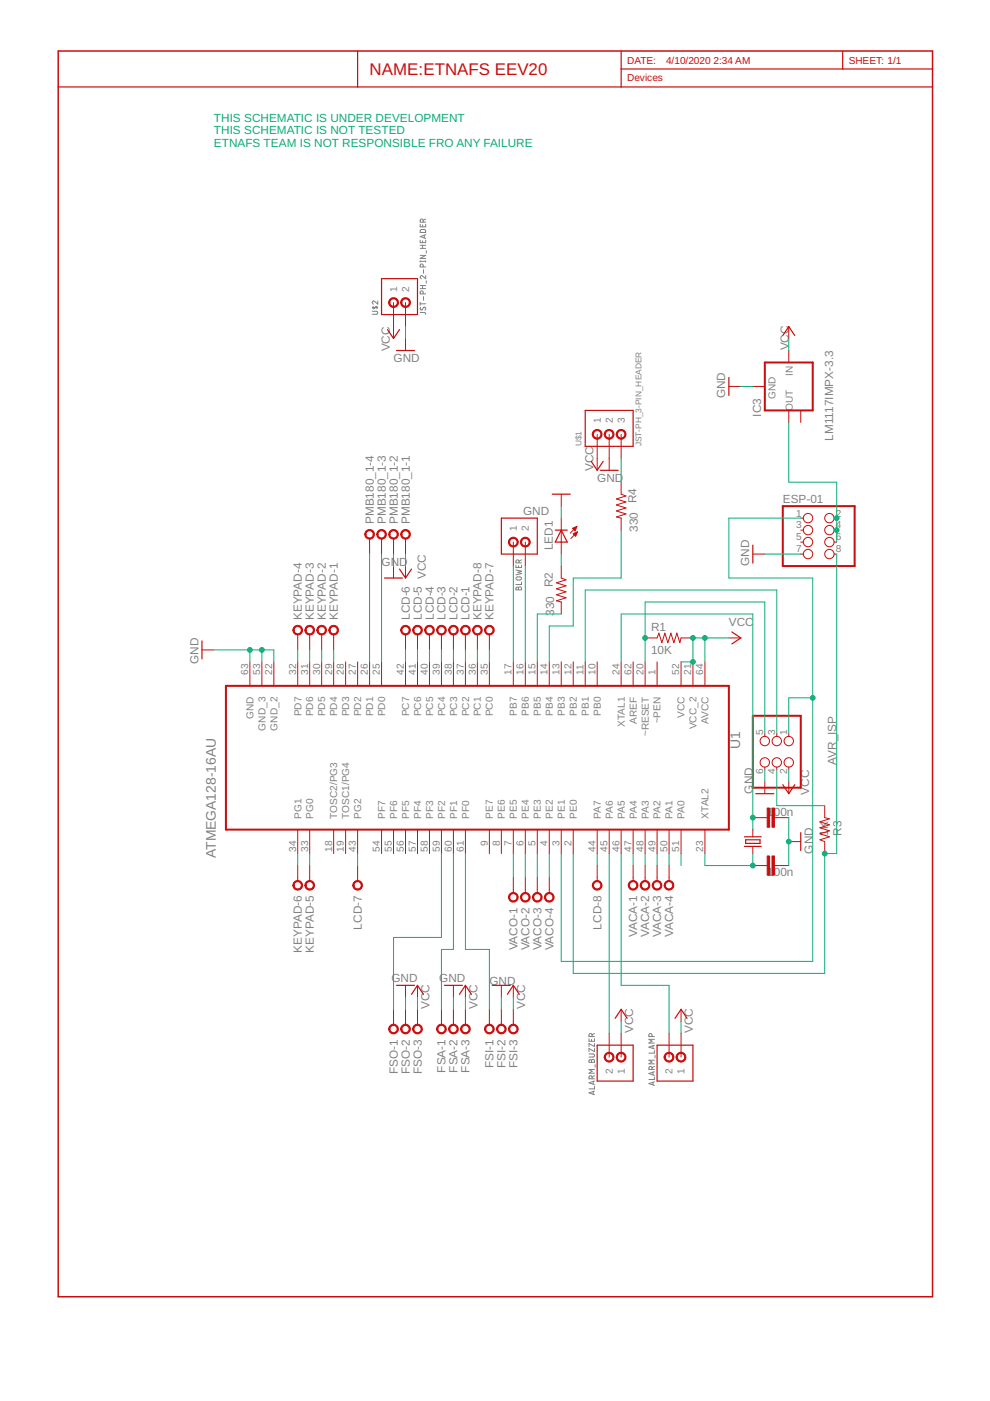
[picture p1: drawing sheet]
<svg xmlns="http://www.w3.org/2000/svg" width="210mm" height="297mm" viewBox="0 0 210 297" stroke-linecap="round" stroke-linejoin="round" font-family="sans-serif">
<g fill="none" stroke="#808080" stroke-width=".21">
<path d="M89.1 47.6v.5h1.2v-.5M89.1 50.9v.5h1.2v-.5M89.1 55.3v.2M89.1 55.4h1.2M89.1 54.1h1.2l-1.2 .7h1.2M89.1 52.7h1.2M89.1 52h1.2M89.2 48.7h.8l.2 .2 .1 .4h-1.2zM89.6 47.7v.4M89.6 51.1v.3M89.6 52v.7M89.7 56.6v-.5l-.2-.1h-.3l-.1 .6h1.2"/>
<path d="M89.7 47.1l-.1-.6h-.4l-.1 .6h1.2M89.8 57.2v.7M90 49.9v.6M90.3 58.4v.7l-.7-.6a.32 .32 0 0 0-.5 .1 .32 .32 0 0 0 .2 .5M90.3 55.3v.2M90.3 49.8l-1.2 .4 1.2 .3M90.3 46.4l-.6 .3M90.4 53.1v.6M90.4 59.5v.5M78.9 66h1l.2 .3-.2 .3h-1M78.9 65.2h1.2M79.1 65v.3l.1 .2 .5-.5h.2v.5"/>
<path d="M80.1 63.8v.7l-.7-.6a.32 .32 0 0 0-.5 .1 .32 .32 0 0 0 .3 .5M89.1 66.3h1l.2 .3M89.1 64.4h1.2M89.1 64.1v.6M89.1 61.2h1.2M89.1 60.5h1.2M89.2 65.2l-.1 .4 .2 .1 .5-.5a.32 .32 0 0 1 .5 .1 .32 .32 0 0 1-.2 .5M89.6 60.5v.7M89.7 62.3v-.5l-.2-.1h-.3l-.1 .6h1.2M89.8 62.9v.7M109.4 119.8v.5h1.2v-.5M109.9 120v.3"/>
<path d="M110 119.3l-.1-.5h-.4l-.1 .5h1.2M110.6 118.7l-.6 .3M109.4 120.8l1.2 .3-.8 .2 .8 .3-1.2 .3M109.5 122.4l.7-.1 .3 .1 .1 .3-.2 .2-.7 .1-.3-.3zM109.5 124.5h.3l.1 .2 .1-.2 .3-.1 .2 .2 .1 .5h-1.2zM109.9 124.7v.4M110.6 123.4v.5h-1.2M125.5 219.8l-.1-.6h-.4l-.1 .6h1.1M126 219.1l-.5 .3M138.2 219.8l-.1-.6h-.4l-.1 .6h1.1M124.9 223.5h.8l.3 .2-.1 .4h-1M124.9 220.2v.6h1.1v-.6"/>
<path d="M125 224.7h.3l.1 .2 .1-.2h.4l.1 .5h-1.1zM125.4 220.4v.4M125.4 224.9v.3M125.5 228.7l-.1-.6h-.4l-.1 .6h1.1M125.8 229.3v.6M125.8 231.4v.6M126 231.3l-1.1 .4 1.1 .4M126 230.3v.6h-1.1M126 221.3v.6l-1.1-.6v.6M126 222.3v.7l-1.1-.7v.7M126 229.2l-1.1 .4 1.1 .4M126 228.1l-.5 .2"/>
<path d="M126 226.8h-1.1l.6 .3-.6 .4h1.1M126.2 225.7v.6M138.2 226.7l-.1-.5h-.4l-.1 .5h1.1M138.5 221.7v.6M138.5 227.3v.6M138.5 229.4v.6M138.7 229.4l-1.1 .3 1.1 .4M138.7 228.4v.5h-1.1M138.7 222.8v.5h-1.1M138.7 227.2l-1.1 .4 1.1 .4M138.7 226.1l-.5 .3M138.7 224.8h-1.1l.6 .4-.6 .4h1.1"/>
<path d="M138.7 221.6l-1.1 .4 1.1 .4M138.7 220.4h-1.1l.6 .3-.6 .4h1.1M138.9 223.8v.5"/>
</g>
<path d="M162.2 76.9h10.1v10.1h-10.1zM166 107.3h15.2v12.7h-15.2zM47.9 145.4h106.6v30.5h-106.6zM159.6 151.8h10.2v15.2h-10.2z" fill="none" stroke="#c90d0c" stroke-width=".42"/>
<g fill="none" stroke="#c90d0c" stroke-width=".21">
<path d="M83.4 64.2v7.6M86 64.2v5M86 71.8v2.5M167.2 69.2v2.6M167.2 74.3v2.6M126.6 92.1v7.6M129.2 92.1v7.6M131.7 92.1v5.1M154.5 81.9h2.6M159.6 81.9h2.6M167.2 87v2.6M169.8 87v2.6"/>
<path d="M78.4 114.2v3.3M80.9 114.2v3.3M83.4 114.2v3.3M86 114.2v3.3M108.8 114.9v5.1M111.4 114.9v5.1M119 104.8v2.5M119 109.9v7.6M121.4 112h.7M121.6 112.2h.5M121.6 113.2h.6M121.6 113.1h.7"/>
<path d="M121.6 111.9h.6M121.7 112.3h.3M121.8 113.4h.4M121.8 112.4h.2M121.9 113.5h.2M121.9 113h.4M121.9 111.8h.3M122 113.6h.1M122.2 112.9h.2M122.2 111.7h.1M122.3 111.6l-1.4 1.4M122.3 111.6l-.4 .9"/>
<path d="M122.3 111.6l-.9 .4 .5 .5M122.4 112.8l-1.4 1.4M122.4 112.8l-.4 .9M122.4 112.8l-.9 .4 .5 .5M131.7 102.2v2.6l1 .4-2 .6 2 .6-2 .7 2 .6-2 .6 2 .7-2 .6 1 .3v2.5M159.6 117.5h2.6M169.8 109.9h.5M169.8 112.4h.5M169.8 114.9h.5M169.8 117.5h.5M176.8 109.9h.6M176.8 112.4h.6"/>
<path d="M176.8 114.9h.6M176.8 117.5h.6M42.8 137.8h2.6M63.1 134.5v3.3M65.7 134.5v3.3M68.2 134.5v3.3M70.7 134.5v3.3M83.4 120v2.6M86 120v2.6M86 134.5v3.3M88.5 134.5v3.3M91.1 134.5v3.3"/>
<path d="M93.6 134.5v3.3M96.1 134.5v3.3M98.7 134.5v3.3M101.2 134.5v3.3M103.8 134.5v3.3M119 120v2.6l1 .3-2 .7 2 .6-2 .6 2 .7-2 .6 2 .6-2 .7 1 .2v2.6M136.8 135.3h2.5l.4-1.1 .6 2.1 .7-2.1 .6 2.1 .6-2.1 .7 2.1 .6-2.1 .6 2.1 .3-1h2.5M154.5 135.3h2.6M53 140.3v5.1M55.5 140.3v5.1M58.1 140.3v5.1M63.1 140.3v5.1"/>
<path d="M65.7 140.3v5.1M68.2 140.3v5.1M70.7 140.3v5.1M73.3 140.3v5.1M75.8 140.3v5.1M78.4 140.3v5.1M80.9 140.3v5.1M86 140.3v5.1M88.5 140.3v5.1M91.1 140.3v5.1M93.6 140.3v5.1M96.1 140.3v5.1"/>
<path d="M98.7 140.3v5.1M101.2 140.3v5.1M103.8 140.3v5.1M108.8 140.3v5.1M111.4 140.3v5.1M113.9 140.3v5.1M116.5 140.3v5.1M119 140.3v5.1M121.5 140.3v5.1M124.1 140.3v5.1M126.6 140.3v5.1M131.7 140.3v5.1"/>
<path d="M134.2 140.3v5.1M136.8 140.3v5.1M139.3 140.3v5.1M144.4 140.3v5.1M146.9 140.3v5.1M149.5 140.3v5.1M162.2 155.6v.5M164.7 155.6v.5M167.2 155.6v.5M63.1 175.9v5.1M65.7 175.9v5.1M70.7 175.9v5.1"/>
<path d="M73.3 175.9v5.1M75.8 175.9v5.1M80.9 175.9v5.1M83.4 175.9v5.1M86 175.9v5.1M88.5 175.9v5.1M91.1 175.9v5.1M93.6 175.9v5.1M96.1 175.9v5.1M98.7 175.9v5.1M103.8 175.9v5.1M106.3 175.9v5.1"/>
<path d="M108.8 175.9v5.1M111.4 175.9v5.1M113.9 175.9v5.1M116.5 175.9v5.1M119 175.9v5.1M121.5 175.9v5.1M126.6 175.9v5.1M129.2 175.9v5.1M131.7 175.9v5.1M134.2 175.9v5.1M136.8 175.9v5.1M139.3 175.9v5.1"/>
<path d="M141.9 175.9v5.1M144.4 175.9v5.1M149.5 175.9v5.1M159.6 175.9v1.5M159.6 179.5v1.5M159.6 173.4h3.1M162.2 162.6v.6M162.2 165.7v2.6M164.2 173.4h3M164.7 162.6v.6M167.2 162.6v.6M167.2 165.7v2.6"/>
<path d="M167.2 178.4h2.6M174.9 170.8v2.6l1 .2-2.1 .6 2.1 .7-2.1 .6 2.1 .6-2.1 .7 2.1 .6-2.1 .7 1.1 .3v2.6M63.1 183.5v3.3M65.7 183.5v3.3M75.8 183.5v3.3M108.8 186.1v3.3M111.4 186.1v3.3M113.9 186.1v3.3M116.5 186.1v3.3M126.6 183.5v3.3M134.2 183.5v3.3M136.8 183.5v3.3"/>
<path d="M139.3 183.5v3.3M141.9 183.5v3.3M159.6 183.5h3.1M164.2 183.5h3M83.4 214v3.3M86 208.9v2.6M86 214v3.3M88.5 208.9v2.6M88.5 214v3.3M93.6 214v3.3M96.1 208.9v2.6M96.1 214v3.3"/>
<path d="M98.7 208.9v2.6M98.7 214v3.3M103.8 214v3.3M106.3 208.9v2.6M106.3 214v3.3M108.8 208.9v2.6M108.8 214v3.3M129.2 219.1v5M131.7 214v2.5M131.7 219.1v5M141.9 219.1v5M144.4 214v2.5"/>
<path d="M144.4 219.1v5"/>
<circle cx="171.3" cy="109.9" r=".99"/>
<circle cx="171.3" cy="114.9" r=".99"/>
<circle cx="171.3" cy="117.5" r=".99"/>
<circle cx="171.3" cy="112.4" r=".99"/>
<circle cx="175.9" cy="112.4" r=".99"/>
<circle cx="175.9" cy="114.9" r=".99"/>
<circle cx="175.9" cy="109.9" r=".99"/>
<circle cx="175.9" cy="117.5" r=".99"/>
<circle cx="162.2" cy="157.1" r=".99"/>
<circle cx="164.7" cy="157.1" r=".99"/>
<circle cx="167.2" cy="157.1" r=".99"/>
<circle cx="162.2" cy="161.7" r=".99"/>
<circle cx="164.7" cy="161.7" r=".99"/>
<circle cx="167.2" cy="161.7" r=".99"/>
</g>
<g fill="none" stroke="#c90d0c" stroke-width=".25">
<path d="M12.3 18.4h185.4M75.8 10.8v7.6M131.7 14.6h66M131.7 10.8v7.6M178.7 10.8v3.8M80.9 59.1h7.6v7.6h-7.6zM82.2 69.9l1.2 1.9 1.3-1.9M84.1 74.3h3.8M166 71.1l1.2-1.9 1.3 1.9M124.1 87h10.1v7.6h-10.1zM125.3 97.8l1.3 1.9 1.3-1.9M127.3 99.7h3.8"/>
<path d="M154.5 80v3.8M106.3 109.9h7.6v7.6h-7.6zM117.1 104.8h3.8M117.7 112.4h2.6M119 112.4l1.3 2.5h-2.6zM159.6 115.6v3.8M42.8 135.9v3.8M81.5 122.6h3.8M84.7 120.6l1.3 2 1.2-2M155.2 134l1.9 1.3-1.9 1.2M157.8 177.4h3.6M157.8 179.5h3.6"/>
<path d="M158.1 178.1h3v.7h-3zM160.3 168.3h3.8M166 166.4l1.2 1.9 1.3-1.9M169.8 176.5v3.8M84.1 208.9h3.8M87.2 210.8l1.3-1.9 1.3 1.9M94.2 208.9h3.8M97.4 210.8l1.3-1.9 1.2 1.9M104.4 208.9h3.8M107.6 210.8l1.2-1.9 1.3 1.9M130.4 215.9l1.3-1.9 1.3 1.9M143.1 215.9l1.3-1.9 1.3 1.9"/>
<path d="M126.6 221.6h7.6v7.6h-7.6zM139.3 221.6h7.6v7.6h-7.6z"/>
</g>
<g fill="#c90d0c" stroke="#c90d0c" stroke-width=".21">
<path d="M163.7 171.3h.5v4.1h-.5z"/>
<path d="M162.7 171.3h.5v4.1h-.5z"/>
<path d="M163.7 181.5h.5v4h-.5z"/>
<path d="M162.7 181.5h.5v4h-.5z"/>
</g>
<path d="M12.3 10.8h185.4v264.1h-185.4z" fill="none" stroke="#c90d0c" stroke-width=".32"/>
<g fill="#c90d0c" stroke="#c90d0c" stroke-width=".21">
<path d="M70.1 132.8a1.03 1.03 0 0 1 1.6 .3 1.03 1.03 0 0 1-.7 1.5 1.03 1.03 0 0 1-1.3-1h.3a.76 .76 0 0 1 1-.7 .76 .76 0 0 1 .3 1.2 .76 .76 0 0 1-1.3-.3v-.2h-.3z" fill-rule="evenodd"/>
<path d="M67.6 132.8a1.03 1.03 0 0 1 1.5 .3 1.03 1.03 0 0 1-.7 1.5 1.03 1.03 0 0 1-1.2-1h.2a.76 .76 0 0 1 1.1-.7 .76 .76 0 0 1 .2 1.2 .76 .76 0 0 1-1.2-.3l-.1-.2h-.2z" fill-rule="evenodd"/>
<path d="M65 132.8a1.03 1.03 0 0 1 1.6 .3 1.03 1.03 0 0 1-.7 1.5 1.03 1.03 0 0 1-1.3-1h.3a.76 .76 0 0 1 1.1-.7 .76 .76 0 0 1 .2 1.2 .76 .76 0 0 1-1.3-.3v-.2h-.3z" fill-rule="evenodd"/>
<path d="M62.5 132.8a1.03 1.03 0 0 1 1.6 .3 1.03 1.03 0 0 1-.7 1.5 1.03 1.03 0 0 1-1.3-1h.3a.76 .76 0 0 1 1-.7 .76 .76 0 0 1 .2 1.2 .76 .76 0 0 1-1.2-.3v-.2h-.3z" fill-rule="evenodd"/>
<path d="M65 186.9a1.03 1.03 0 0 1 1.6 .3 1.03 1.03 0 0 1-.7 1.5 1.03 1.03 0 0 1-1.3-1h.3a.77 .77 0 0 1 1.1-.7 .77 .77 0 0 1 .2 1.2 .77 .77 0 0 1-1.3-.3v-.2h-.3z" fill-rule="evenodd"/>
<path d="M62.5 186.9a1.03 1.03 0 0 1 1.6 .3 1.03 1.03 0 0 1-.7 1.5 1.03 1.03 0 0 1-1.3-1h.3a.77 .77 0 0 1 1-.7 .77 .77 0 0 1 .2 1.2 .77 .77 0 0 1-1.2-.3v-.2h-.3z" fill-rule="evenodd"/>
<path d="M103.1 132.8a1.03 1.03 0 0 1 1.6 .3 1.03 1.03 0 0 1-.7 1.5 1.03 1.03 0 0 1-1.3-1h.3a.77 .77 0 0 1 1.1-.6 .77 .77 0 0 1 .1 1.3 .77 .77 0 0 1-1.2-.5v-.2h-.3z" fill-rule="evenodd"/>
<path d="M100.6 132.8a1.03 1.03 0 0 1 1.6 .3 1.03 1.03 0 0 1-.7 1.5 1.03 1.03 0 0 1-1.3-1h.3a.77 .77 0 0 1 1.1-.6 .77 .77 0 0 1 .1 1.3 .77 .77 0 0 1-1.2-.5v-.2h-.3z" fill-rule="evenodd"/>
<path d="M98 132.8a1.03 1.03 0 0 1 1.6 .3 1.03 1.03 0 0 1-.7 1.5 1.03 1.03 0 0 1-1.2-1h.2a.77 .77 0 0 1 1.1-.6 .77 .77 0 0 1 .2 1.3 .77 .77 0 0 1-1.3-.5v-.2h-.2z" fill-rule="evenodd"/>
<path d="M95.5 132.8a1.03 1.03 0 0 1 1.6 .3 1.03 1.03 0 0 1-.7 1.5 1.03 1.03 0 0 1-1.3-1h.3a.77 .77 0 0 1 1.1-.6 .77 .77 0 0 1 .1 1.3 .77 .77 0 0 1-1.2-.5v-.2h-.3z" fill-rule="evenodd"/>
<path d="M93 132.8a1.03 1.03 0 0 1 1.5 .3 1.03 1.03 0 0 1-.7 1.5 1.03 1.03 0 0 1-1.2-1h.2a.77 .77 0 0 1 1.2-.6 .77 .77 0 0 1 .1 1.3 .77 .77 0 0 1-1.2-.5l-.1-.2h-.2z" fill-rule="evenodd"/>
<path d="M90.4 132.8a1.03 1.03 0 0 1 1.6 .3 1.03 1.03 0 0 1-.7 1.5 1.03 1.03 0 0 1-1.3-1h.3a.77 .77 0 0 1 1.1-.6 .77 .77 0 0 1 .1 1.3 .77 .77 0 0 1-1.2-.5v-.2h-.3z" fill-rule="evenodd"/>
<path d="M87.9 132.8a1.03 1.03 0 0 1 1.6 .3 1.03 1.03 0 0 1-.7 1.5 1.03 1.03 0 0 1-1.3-1h.3a.77 .77 0 0 1 1.1-.6 .77 .77 0 0 1 .1 1.3 .77 .77 0 0 1-1.2-.5v-.2h-.3z" fill-rule="evenodd"/>
<path d="M85.3 132.8a1.03 1.03 0 0 1 1.6 .3 1.03 1.03 0 0 1-.7 1.5 1.03 1.03 0 0 1-1.2-1h.2a.77 .77 0 0 1 1.1-.6 .77 .77 0 0 1 .2 1.3 .77 .77 0 0 1-1.3-.5v-.2h-.2z" fill-rule="evenodd"/>
<path d="M75.2 186.9a1.03 1.03 0 0 1 1.6 .3 1.03 1.03 0 0 1-.7 1.5 1.03 1.03 0 0 1-1.3-1h.3a.77 .77 0 0 1 1-.7 .77 .77 0 0 1 .2 1.2 .77 .77 0 0 1-1.2-.3v-.2h-.3z" fill-rule="evenodd"/>
<path d="M126 186.9a1.02 1.02 0 0 1 1.5 .4 1.02 1.02 0 0 1-.7 1.4 1.02 1.02 0 0 1-1.2-1h.2a.78 .78 0 0 1 1.1-.7 .78 .78 0 0 1 .2 1.3 .78 .78 0 0 1-1.2-.4l-.1-.2h-.2z" fill-rule="evenodd"/>
<path d="M131 223.3a1.04 1.04 0 0 1 1.6 .4 1.04 1.04 0 0 1-.7 1.5 1.04 1.04 0 0 1-1.3-1.1h.3a.8 .8 0 0 1 1.1-.7 .8 .8 0 0 1 .2 1.3 .8 .8 0 0 1-1.3-.3v-.3h-.3z" fill-rule="evenodd"/>
<path d="M128.5 223.3a1.04 1.04 0 0 1 1.6 .4 1.04 1.04 0 0 1-.7 1.5 1.04 1.04 0 0 1-1.3-1.1h.3a.8 .8 0 0 1 1.1-.7 .8 .8 0 0 1 .2 1.3 .8 .8 0 0 1-1.3-.3v-.3h-.3z" fill-rule="evenodd"/>
<path d="M143.7 223.3a1.04 1.04 0 0 1 1.6 .4 1.04 1.04 0 0 1-.7 1.5 1.04 1.04 0 0 1-1.3-1.1h.3a.79 .79 0 0 1 1.1-.7 .79 .79 0 0 1 .2 1.3 .79 .79 0 0 1-1.3-.3v-.3h-.3z" fill-rule="evenodd"/>
<path d="M141.2 223.3a1.04 1.04 0 0 1 1.6 .4 1.04 1.04 0 0 1-.7 1.5 1.04 1.04 0 0 1-1.3-1.1h.3a.79 .79 0 0 1 1-.7 .79 .79 0 0 1 .3 1.3 .79 .79 0 0 1-1.3-.3v-.3h-.3z" fill-rule="evenodd"/>
<path d="M108 189.7a1.02 1.02 0 0 1 1.7-.1 1.02 1.02 0 0 1-.5 1.6 1.02 1.02 0 0 1-1.4-1h.3a.77 .77 0 0 1 1.1-.6 .77 .77 0 0 1 .1 1.3 .77 .77 0 0 1-1.2-.4v-.3h-.3z" fill-rule="evenodd"/>
<path d="M110.5 189.7a1.03 1.03 0 0 1 1.7-.1 1.03 1.03 0 0 1-.5 1.6 1.03 1.03 0 0 1-1.4-1h.3a.78 .78 0 0 1 1.1-.7 .78 .78 0 0 1 .2 1.3 .78 .78 0 0 1-1.3-.3v-.3h-.3z" fill-rule="evenodd"/>
<path d="M113.1 189.7a1.03 1.03 0 0 1 1.6-.1 1.03 1.03 0 0 1-.5 1.6 1.03 1.03 0 0 1-1.3-1h.2a.78 .78 0 0 1 1.1-.7 .78 .78 0 0 1 .2 1.3 .78 .78 0 0 1-1.2-.3l-.1-.3h-.2z" fill-rule="evenodd"/>
<path d="M115.6 189.7a1.03 1.03 0 0 1 1.7-.1 1.03 1.03 0 0 1-.5 1.6 1.03 1.03 0 0 1-1.4-1h.3a.78 .78 0 0 1 1-.7 .78 .78 0 0 1 .3 1.3 .78 .78 0 0 1-1.3-.3v-.3h-.3z" fill-rule="evenodd"/>
<path d="M133.6 186.9a1.03 1.03 0 0 1 1.5 .3 1.03 1.03 0 0 1-.6 1.5 1.03 1.03 0 0 1-1.3-1h.3a.78 .78 0 0 1 1-.7 .78 .78 0 0 1 .3 1.3 .78 .78 0 0 1-1.3-.4v-.2h-.3z" fill-rule="evenodd"/>
<path d="M136.1 186.9a1.03 1.03 0 0 1 1.6 .3 1.03 1.03 0 0 1-.7 1.5 1.03 1.03 0 0 1-1.3-1h.3a.78 .78 0 0 1 1.1-.7 .78 .78 0 0 1 .2 1.3 .78 .78 0 0 1-1.3-.4v-.2h-.3z" fill-rule="evenodd"/>
<path d="M138.7 186.9a1.03 1.03 0 0 1 1.5 .3 1.03 1.03 0 0 1-.7 1.5 1.03 1.03 0 0 1-1.2-1h.2a.78 .78 0 0 1 1.1-.7 .78 .78 0 0 1 .2 1.3 .78 .78 0 0 1-1.2-.4l-.1-.2h-.2z" fill-rule="evenodd"/>
<path d="M141.2 186.9a1.03 1.03 0 0 1 1.6 .3 1.03 1.03 0 0 1-.7 1.5 1.03 1.03 0 0 1-1.3-1h.3a.78 .78 0 0 1 1.1-.7 .78 .78 0 0 1 .2 1.3 .78 .78 0 0 1-1.3-.4v-.2h-.3z" fill-rule="evenodd"/>
<path d="M85.1 112.7a1.02 1.02 0 0 1 1.7-.1 1.02 1.02 0 0 1-.5 1.6 1.02 1.02 0 0 1-1.3-.9h.2a.77 .77 0 0 1 1.1-.7 .77 .77 0 0 1 .2 1.3 .77 .77 0 0 1-1.3-.4v-.2h-.2z" fill-rule="evenodd"/>
<path d="M82.6 112.7a1.02 1.02 0 0 1 1.7-.1 1.02 1.02 0 0 1-.5 1.6 1.02 1.02 0 0 1-1.4-.9h.3a.77 .77 0 0 1 1.1-.7 .77 .77 0 0 1 .1 1.3 .77 .77 0 0 1-1.2-.4v-.2h-.3z" fill-rule="evenodd"/>
<path d="M80.1 112.7a1.02 1.02 0 0 1 1.6-.1 1.02 1.02 0 0 1-.5 1.6 1.02 1.02 0 0 1-1.3-.9h.2a.77 .77 0 0 1 1.2-.7 .77 .77 0 0 1 .1 1.3 .77 .77 0 0 1-1.2-.4l-.1-.2h-.2z" fill-rule="evenodd"/>
<path d="M77.5 112.7a1.02 1.02 0 0 1 1.7-.1 1.02 1.02 0 0 1-.5 1.6 1.02 1.02 0 0 1-1.4-.9h.3a.77 .77 0 0 1 1.1-.7 .77 .77 0 0 1 .1 1.3 .77 .77 0 0 1-1.2-.4v-.2h-.3z" fill-rule="evenodd"/>
<path d="M102.9 217.6a1.02 1.02 0 0 1 1.7-.1 1.02 1.02 0 0 1-.5 1.6 1.02 1.02 0 0 1-1.4-.9h.3a.77 .77 0 0 1 1.1-.7 .77 .77 0 0 1 .1 1.3 .77 .77 0 0 1-1.2-.4v-.2h-.3z" fill-rule="evenodd"/>
<path d="M105.5 217.6a1.02 1.02 0 0 1 1.6-.1 1.02 1.02 0 0 1-.4 1.6 1.02 1.02 0 0 1-1.4-.9h.2a.77 .77 0 0 1 1.2-.7 .77 .77 0 0 1 .1 1.3 .77 .77 0 0 1-1.2-.4l-.1-.2h-.2z" fill-rule="evenodd"/>
<path d="M108 217.6a1.02 1.02 0 0 1 1.7-.1 1.02 1.02 0 0 1-.5 1.6 1.02 1.02 0 0 1-1.4-.9h.3a.77 .77 0 0 1 1.1-.7 .77 .77 0 0 1 .1 1.3 .77 .77 0 0 1-1.2-.4v-.2h-.3z" fill-rule="evenodd"/>
<path d="M92.8 217.6a1.02 1.02 0 0 1 1.6-.1 1.02 1.02 0 0 1-.4 1.6 1.02 1.02 0 0 1-1.4-.9h.2a.77 .77 0 0 1 1.2-.7 .77 .77 0 0 1 .1 1.3 .77 .77 0 0 1-1.2-.4l-.1-.2h-.2z" fill-rule="evenodd"/>
<path d="M95.3 217.6a1.02 1.02 0 0 1 1.7-.1 1.02 1.02 0 0 1-.5 1.6 1.02 1.02 0 0 1-1.4-.9h.3a.77 .77 0 0 1 1.1-.7 .77 .77 0 0 1 .1 1.3 .77 .77 0 0 1-1.2-.4v-.2h-.3z" fill-rule="evenodd"/>
<path d="M97.8 217.6a1.02 1.02 0 0 1 1.7-.1 1.02 1.02 0 0 1-.5 1.6 1.02 1.02 0 0 1-1.3-.9h.2a.77 .77 0 0 1 1.1-.7 .77 .77 0 0 1 .2 1.3 .77 .77 0 0 1-1.3-.4v-.2h-.2z" fill-rule="evenodd"/>
<path d="M82.6 217.6a1.02 1.02 0 0 1 1.7-.1 1.02 1.02 0 0 1-.5 1.6 1.02 1.02 0 0 1-1.4-.9h.3a.77 .77 0 0 1 1.1-.7 .77 .77 0 0 1 .1 1.3 .77 .77 0 0 1-1.2-.4v-.2h-.3z" fill-rule="evenodd"/>
<path d="M85.1 217.6a1.02 1.02 0 0 1 1.7-.1 1.02 1.02 0 0 1-.5 1.6 1.02 1.02 0 0 1-1.3-.9h.2a.77 .77 0 0 1 1.1-.7 .77 .77 0 0 1 .2 1.3 .77 .77 0 0 1-1.3-.4v-.2h-.2z" fill-rule="evenodd"/>
<path d="M87.7 217.6a1.02 1.02 0 0 1 1.6-.1 1.02 1.02 0 0 1-.4 1.6 1.02 1.02 0 0 1-1.4-.9h.3a.77 .77 0 0 1 1.1-.7 .77 .77 0 0 1 .1 1.3 .77 .77 0 0 1-1.2-.4v-.2h-.3z" fill-rule="evenodd"/>
<path d="M108.2 114.1a1.04 1.04 0 0 1 1.6 .4 1.04 1.04 0 0 1-.7 1.4 1.04 1.04 0 0 1-1.3-1h.3a.79 .79 0 0 1 1.1-.6 .79 .79 0 0 1 .1 1.3 .79 .79 0 0 1-1.2-.4v-.3h-.3z" fill-rule="evenodd"/>
<path d="M110.7 114.1a1.04 1.04 0 0 1 1.6 .4 1.04 1.04 0 0 1-.7 1.4 1.04 1.04 0 0 1-1.3-1h.3a.79 .79 0 0 1 1.2-.6 .79 .79 0 0 1 .1 1.3 .79 .79 0 0 1-1.3-.4v-.3h-.3z" fill-rule="evenodd"/>
<path d="M126 91.3a1.04 1.04 0 0 1 1.5 .3 1.04 1.04 0 0 1-.7 1.5 1.04 1.04 0 0 1-1.2-1h.2a.8 .8 0 0 1 1.1-.8 .8 .8 0 0 1 .3 1.4 .8 .8 0 0 1-1.3-.4l-.1-.2h-.2z" fill-rule="evenodd"/>
<path d="M128.5 91.3a1.04 1.04 0 0 1 1.6 .3 1.04 1.04 0 0 1-.7 1.5 1.04 1.04 0 0 1-1.3-1h.3a.8 .8 0 0 1 1.1-.8 .8 .8 0 0 1 .2 1.4 .8 .8 0 0 1-1.3-.4v-.2h-.3z" fill-rule="evenodd"/>
<path d="M131 91.3a1.04 1.04 0 0 1 1.6 .3 1.04 1.04 0 0 1-.7 1.5 1.04 1.04 0 0 1-1.3-1h.3a.8 .8 0 0 1 1.1-.8 .8 .8 0 0 1 .2 1.4 .8 .8 0 0 1-1.3-.4v-.2h-.3z" fill-rule="evenodd"/>
<path d="M82.8 63.3a1.04 1.04 0 0 1 1.6 .4 1.04 1.04 0 0 1-.7 1.5 1.04 1.04 0 0 1-1.3-1h.3a.79 .79 0 0 1 1-.8 .79 .79 0 0 1 .3 1.3 .79 .79 0 0 1-1.3-.3v-.2h-.3z" fill-rule="evenodd"/>
<path d="M85.3 63.3a1.05 1.05 0 0 1 1.6 .4 1.05 1.05 0 0 1-.7 1.5 1.05 1.05 0 0 1-1.3-1h.3a.79 .79 0 0 1 1.1-.8 .79 .79 0 0 1 .2 1.3 .79 .79 0 0 1-1.3-.3v-.2h-.3z" fill-rule="evenodd"/>
</g>
<g fill="none" stroke="#0dab76" stroke-width=".21">
<path d="M86 69.2v2.6M167.2 71.8v2.5M131.7 97.2v5M157.1 81.9h2.5M167.2 89.6v12.6h10.2v12.7M78.4 117.5v22.8M80.9 117.5v22.8M83.4 117.5v2.5M86 117.5v2.5M119 107.3v2.6M119 117.5v2.5M131.7 112.4v10.2h-10.2v10.1h-5v7.6"/>
<path d="M162.2 117.5h7.6M169.8 109.9h-15.3v12.7h17.8v81.2h-53.3v-22.8M177.4 117.5v63.5h-2.5v25.4h-53.4v-25.4M45.4 137.8h12.7v2.5M53 137.8v2.5M55.5 137.8v2.5M63.1 137.8v2.5M65.7 137.8v2.5M68.2 137.8v2.5M70.7 137.8v2.5M86 137.8v2.5M88.5 137.8v2.5"/>
<path d="M91.1 137.8v2.5M93.6 137.8v2.5M96.1 137.8v2.5M98.7 137.8v2.5M101.2 137.8v2.5M103.8 137.8v2.5M108.8 120v20.3M111.4 120v20.3M119 130.2h-5.1v10.1M149.5 135.3v5M154.5 135.3h-7.6v5h-2.5M124.1 140.3v-15.2h40.6v30.5"/>
<path d="M131.7 140.3v-10.1h27.9v45.7M136.8 140.3v-12.7h25.4v28M172.3 148h-5.1v7.6M162.2 163.2v2.5M164.7 163.2v7.6h10.2M167.2 163.2v2.5M167.2 173.4v10.1M63.1 181v2.5M65.7 181v2.5M75.8 181v2.5M93.6 181v17.8h-10.2v15.2M96.1 181v20.3h-2.5v12.7"/>
<path d="M98.7 181v20.3h5.1v12.7M108.8 181v5.1M111.4 181v5.1M113.9 181v5.1M116.5 181v5.1M126.6 181v2.5M129.2 181v38.1M131.7 181v27.9h10.2v10.2M134.2 181v2.5M136.8 181v2.5M139.3 181v2.5M141.9 181v2.5"/>
<path d="M144.4 181v2.5M149.5 181v2.5h10.1v-2.5M86 211.5v2.5M88.5 211.5v2.5M96.1 211.5v2.5M98.7 211.5v2.5M106.3 211.5v2.5M108.8 211.5v2.5M131.7 216.5v2.6M144.4 216.5v2.6"/>
</g>
<g fill="#0dab76" stroke="#0dab76" stroke-width=".21">
<circle cx="53" cy="137.8" r=".51"/>
<circle cx="55.5" cy="137.8" r=".51"/>
<circle cx="167.2" cy="178.4" r=".51"/>
<circle cx="136.8" cy="135.3" r=".51"/>
<circle cx="149.5" cy="135.3" r=".51"/>
<circle cx="146.9" cy="135.3" r=".51"/>
<circle cx="146.9" cy="140.3" r=".51"/>
<circle cx="159.6" cy="173.4" r=".51"/>
<circle cx="159.6" cy="183.5" r=".51"/>
<circle cx="174.9" cy="181" r=".51"/>
<circle cx="172.3" cy="148" r=".51"/>
<circle cx="177.4" cy="112.4" r=".51"/>
<circle cx="177.4" cy="109.9" r=".51"/>
</g>
<text font-size="3.6" fill="#c90d0c" x="78.4" y="15.9">NAME:ETNAFS EEV20</text>
<g font-size="2.9" fill="#808080">
<text x="156.9" y="158.9" transform="rotate(-90 156.9 158.9)">U1</text>
<text x="45.7" y="182" transform="rotate(-90 45.7 182)">ATMEGA128-16AU</text>
</g>
<g font-size="2.5" fill="#0dab76">
<text x="45.4" y="25.8">THIS SCHEMATIC IS UNDER DEVELOPMENT</text>
<text x="45.4" y="28.5">THIS SCHEMATIC IS NOT TESTED</text>
<text x="45.4" y="31.1">ETNAFS TEAM IS NOT RESPONSIBLE FRO ANY FAILURE</text>
</g>
<g font-size="2.5" fill="#808080">
<text x="82.7" y="74.5" transform="rotate(-90 82.7 74.5)">VCC</text>
<text x="83.4" y="76.8">GND</text>
<text x="167.2" y="74.3" transform="rotate(-90 167.2 74.3)">VCC</text>
<text x="153.8" y="84.5" transform="rotate(-90 153.8 84.5)">GND</text>
<text x="161.4" y="88.4" transform="rotate(-90 161.4 88.4)">IC3</text>
<text x="176.6" y="93.4" transform="rotate(-90 176.6 93.4)">LM1117IMPX-3.3</text>
<text x="125.9" y="99.9" transform="rotate(-90 125.9 99.9)">VCC</text>
<text x="126.6" y="102.2">GND</text>
<text x="135" y="106.7" transform="rotate(-90 135 106.7)">R4</text>
<text x="166" y="106.7">ESP-01</text>
<text x="79.3" y="111.1" transform="rotate(-90 79.3 111.1)">PMB180_1-4</text>
<text x="81.8" y="111.1" transform="rotate(-90 81.8 111.1)">PMB180_1-3</text>
<text x="84.3" y="111.1" transform="rotate(-90 84.3 111.1)">PMB180_1-2</text>
<text x="86.9" y="111.1" transform="rotate(-90 86.9 111.1)">PMB180_1-1</text>
<text x="110.9" y="109.1">GND</text>
<text x="135.2" y="112.8" transform="rotate(-90 135.2 112.8)">330</text>
<text x="117.2" y="116.6" transform="rotate(-90 117.2 116.6)">LED1</text>
<text x="80.9" y="120">GND</text>
<text x="90.3" y="122.8" transform="rotate(-90 90.3 122.8)">VCC</text>
<text x="117.2" y="124.5" transform="rotate(-90 117.2 124.5)">R2</text>
<text x="158.9" y="120" transform="rotate(-90 158.9 120)">GND</text>
<text x="64" y="131.5" transform="rotate(-90 64 131.5)">KEYPAD-4</text>
<text x="66.6" y="131.5" transform="rotate(-90 66.6 131.5)">KEYPAD-3</text>
<text x="69.1" y="131.5" transform="rotate(-90 69.1 131.5)">KEYPAD-2</text>
<text x="71.6" y="131.5" transform="rotate(-90 71.6 131.5)">KEYPAD-1</text>
<text x="86.9" y="131.5" transform="rotate(-90 86.9 131.5)">LCD-6</text>
<text x="89.4" y="131.5" transform="rotate(-90 89.4 131.5)">LCD-5</text>
<text x="92" y="131.5" transform="rotate(-90 92 131.5)">LCD-4</text>
<text x="94.5" y="131.5" transform="rotate(-90 94.5 131.5)">LCD-3</text>
<text x="97" y="131.5" transform="rotate(-90 97 131.5)">LCD-2</text>
<text x="99.6" y="131.5" transform="rotate(-90 99.6 131.5)">LCD-1</text>
<text x="102.1" y="131.5" transform="rotate(-90 102.1 131.5)">KEYPAD-8</text>
<text x="104.6" y="131.5" transform="rotate(-90 104.6 131.5)">KEYPAD-7</text>
<text x="117.5" y="130.6" transform="rotate(-90 117.5 130.6)">330</text>
<text x="138" y="133.8">R1</text>
<text x="154.5" y="132.7">VCC</text>
<text x="42.1" y="140.8" transform="rotate(-90 42.1 140.8)">GND</text>
<text x="138" y="138.6">10K</text>
<text x="159.6" y="166.3" transform="rotate(-90 159.6 166.3)">ND</text>
<text x="177.3" y="162.2" transform="rotate(-90 177.3 162.2)">AVR_ISP</text>
<text x="159.6" y="168.3" transform="rotate(-90 159.6 168.3)">G</text>
<text x="162.7" y="173">1</text>
<text x="164.1" y="173">00n</text>
<text x="171.6" y="168.5" transform="rotate(-90 171.6 168.5)">VCC</text>
<text x="175.6" y="177.2" transform="rotate(-90 175.6 177.2)">1K</text>
<text x="178.4" y="177.2" transform="rotate(-90 178.4 177.2)">R3</text>
<text x="162.7" y="185.7">100n</text>
<text x="172.3" y="181" transform="rotate(-90 172.3 181)">GND</text>
<text x="76.7" y="197.1" transform="rotate(-90 76.7 197.1)">LCD-7</text>
<text x="127.5" y="197.1" transform="rotate(-90 127.5 197.1)">LCD-8</text>
<text x="64" y="202" transform="rotate(-90 64 202)">KEYPAD-6</text>
<text x="66.6" y="202" transform="rotate(-90 66.6 202)">KEYPAD-5</text>
<text x="109.7" y="201.5" transform="rotate(-90 109.7 201.5)">VACO-1</text>
<text x="112.3" y="201.5" transform="rotate(-90 112.3 201.5)">VACO-2</text>
<text x="114.8" y="201.5" transform="rotate(-90 114.8 201.5)">VACO-3</text>
<text x="117.3" y="201.5" transform="rotate(-90 117.3 201.5)">VACO-4</text>
<text x="135.1" y="198.7" transform="rotate(-90 135.1 198.7)">VACA-1</text>
<text x="137.7" y="198.7" transform="rotate(-90 137.7 198.7)">VACA-2</text>
<text x="140.2" y="198.7" transform="rotate(-90 140.2 198.7)">VACA-3</text>
<text x="142.7" y="198.7" transform="rotate(-90 142.7 198.7)">VACA-4</text>
<text x="83" y="208.1">GND</text>
<text x="93.1" y="208.1">GND</text>
<text x="103.8" y="208.9">GND</text>
<text x="91.1" y="214" transform="rotate(-90 91.1 214)">VCC</text>
<text x="101.2" y="214" transform="rotate(-90 101.2 214)">VCC</text>
<text x="111.4" y="214" transform="rotate(-90 111.4 214)">VCC</text>
<text x="134.2" y="219.1" transform="rotate(-90 134.2 219.1)">VCC</text>
<text x="146.9" y="219.1" transform="rotate(-90 146.9 219.1)">VCC</text>
<text x="84.3" y="227.7" transform="rotate(-90 84.3 227.7)">FSO-1</text>
<text x="86.9" y="227.7" transform="rotate(-90 86.9 227.7)">FSO-2</text>
<text x="89.4" y="227.7" transform="rotate(-90 89.4 227.7)">FSO-3</text>
<text x="94.5" y="227.4" transform="rotate(-90 94.5 227.4)">FSA-1</text>
<text x="97" y="227.4" transform="rotate(-90 97 227.4)">FSA-2</text>
<text x="99.6" y="227.4" transform="rotate(-90 99.6 227.4)">FSA-3</text>
<text x="104.6" y="226.5" transform="rotate(-90 104.6 226.5)">FSI-1</text>
<text x="107.2" y="226.5" transform="rotate(-90 107.2 226.5)">FSI-2</text>
<text x="109.7" y="226.5" transform="rotate(-90 109.7 226.5)">FSI-3</text>
</g>
<g font-size="2.1" fill="#c90d0c">
<text x="133" y="13.5">DATE:</text>
<text x="133" y="17.2">Devices</text>
<text x="141.2" y="13.5">4/10/2020</text>
<text x="151.3" y="13.5">2:34 AM</text>
<text x="179.9" y="13.5">SHEET: 1/1</text>
</g>
<g font-size="2.1" fill="#808080">
<text x="84.2" y="61.8" transform="rotate(-90 84.2 61.8)">1</text>
<text x="86.7" y="61.8" transform="rotate(-90 86.7 61.8)">2</text>
<text x="168.1" y="79.6" transform="rotate(-90 168.1 79.6)">IN</text>
<text x="127.4" y="89.8" transform="rotate(-90 127.4 89.8)">1</text>
<text x="129.9" y="89.8" transform="rotate(-90 129.9 89.8)">2</text>
<text x="132.5" y="89.8" transform="rotate(-90 132.5 89.8)">3</text>
<text x="164.5" y="84.7" transform="rotate(-90 164.5 84.7)">GND</text>
<text x="168.1" y="87.1" transform="rotate(-90 168.1 87.1)">OUT</text>
<text x="109.6" y="112.6" transform="rotate(-90 109.6 112.6)">1</text>
<text x="112.1" y="112.6" transform="rotate(-90 112.1 112.6)">2</text>
<text x="168.8" y="109.5">1</text>
<text x="168.8" y="112">3</text>
<text x="177.2" y="109.5">2</text>
<text x="177.2" y="112">4</text>
<text x="168.8" y="114.6">5</text>
<text x="168.8" y="117.1">7</text>
<text x="177.2" y="114.6">6</text>
<text x="177.2" y="117.1">8</text>
<text x="52.6" y="143.1" transform="rotate(-90 52.6 143.1)">63</text>
<text x="55.2" y="143.1" transform="rotate(-90 55.2 143.1)">53</text>
<text x="57.7" y="143.1" transform="rotate(-90 57.7 143.1)">22</text>
<text x="62.8" y="143.1" transform="rotate(-90 62.8 143.1)">32</text>
<text x="65.3" y="143.1" transform="rotate(-90 65.3 143.1)">31</text>
<text x="67.9" y="143.1" transform="rotate(-90 67.9 143.1)">30</text>
<text x="70.4" y="143.1" transform="rotate(-90 70.4 143.1)">29</text>
<text x="72.9" y="143.1" transform="rotate(-90 72.9 143.1)">28</text>
<text x="75.5" y="143.1" transform="rotate(-90 75.5 143.1)">27</text>
<text x="78" y="143.1" transform="rotate(-90 78 143.1)">26</text>
<text x="80.5" y="143.1" transform="rotate(-90 80.5 143.1)">25</text>
<text x="85.6" y="143.1" transform="rotate(-90 85.6 143.1)">42</text>
<text x="88.2" y="143.1" transform="rotate(-90 88.2 143.1)">41</text>
<text x="90.7" y="143.1" transform="rotate(-90 90.7 143.1)">40</text>
<text x="93.2" y="143.1" transform="rotate(-90 93.2 143.1)">39</text>
<text x="95.8" y="143.1" transform="rotate(-90 95.8 143.1)">38</text>
<text x="98.3" y="143.1" transform="rotate(-90 98.3 143.1)">37</text>
<text x="100.9" y="143.1" transform="rotate(-90 100.9 143.1)">36</text>
<text x="103.4" y="143.1" transform="rotate(-90 103.4 143.1)">35</text>
<text x="108.5" y="143.1" transform="rotate(-90 108.5 143.1)">17</text>
<text x="111" y="143.1" transform="rotate(-90 111 143.1)">16</text>
<text x="113.6" y="143.1" transform="rotate(-90 113.6 143.1)">15</text>
<text x="116.1" y="143.1" transform="rotate(-90 116.1 143.1)">14</text>
<text x="118.6" y="143.1" transform="rotate(-90 118.6 143.1)">13</text>
<text x="121.2" y="143.1" transform="rotate(-90 121.2 143.1)">12</text>
<text x="123.7" y="143.1" transform="rotate(-90 123.7 143.1)">11</text>
<text x="126.3" y="143.1" transform="rotate(-90 126.3 143.1)">10</text>
<text x="131.3" y="143.1" transform="rotate(-90 131.3 143.1)">24</text>
<text x="133.9" y="143.1" transform="rotate(-90 133.9 143.1)">62</text>
<text x="136.4" y="143.1" transform="rotate(-90 136.4 143.1)">20</text>
<text x="139" y="143.1" transform="rotate(-90 139 143.1)">1</text>
<text x="144" y="143.1" transform="rotate(-90 144 143.1)">52</text>
<text x="146.6" y="143.1" transform="rotate(-90 146.6 143.1)">21</text>
<text x="149.1" y="143.1" transform="rotate(-90 149.1 143.1)">64</text>
<text x="53.7" y="152.5" transform="rotate(-90 53.7 152.5)">GND</text>
<text x="56.3" y="154.9" transform="rotate(-90 56.3 154.9)">GND_3</text>
<text x="58.8" y="154.9" transform="rotate(-90 58.8 154.9)">GND_2</text>
<text x="63.9" y="151.9" transform="rotate(-90 63.9 151.9)">PD7</text>
<text x="66.4" y="151.9" transform="rotate(-90 66.4 151.9)">PD6</text>
<text x="69" y="151.9" transform="rotate(-90 69 151.9)">PD5</text>
<text x="71.5" y="151.9" transform="rotate(-90 71.5 151.9)">PD4</text>
<text x="74" y="151.9" transform="rotate(-90 74 151.9)">PD3</text>
<text x="76.6" y="151.9" transform="rotate(-90 76.6 151.9)">PD2</text>
<text x="79.1" y="151.9" transform="rotate(-90 79.1 151.9)">PD1</text>
<text x="81.7" y="151.9" transform="rotate(-90 81.7 151.9)">PD0</text>
<text x="86.7" y="151.9" transform="rotate(-90 86.7 151.9)">PC7</text>
<text x="89.3" y="151.9" transform="rotate(-90 89.3 151.9)">PC6</text>
<text x="91.8" y="151.9" transform="rotate(-90 91.8 151.9)">PC5</text>
<text x="94.4" y="151.9" transform="rotate(-90 94.4 151.9)">PC4</text>
<text x="96.9" y="151.9" transform="rotate(-90 96.9 151.9)">PC3</text>
<text x="99.4" y="151.9" transform="rotate(-90 99.4 151.9)">PC2</text>
<text x="102" y="151.9" transform="rotate(-90 102 151.9)">PC1</text>
<text x="104.5" y="151.9" transform="rotate(-90 104.5 151.9)">PC0</text>
<text x="109.6" y="151.8" transform="rotate(-90 109.6 151.8)">PB7</text>
<text x="112.1" y="151.8" transform="rotate(-90 112.1 151.8)">PB6</text>
<text x="114.7" y="151.8" transform="rotate(-90 114.7 151.8)">PB5</text>
<text x="117.2" y="151.8" transform="rotate(-90 117.2 151.8)">PB4</text>
<text x="119.8" y="151.8" transform="rotate(-90 119.8 151.8)">PB3</text>
<text x="122.3" y="151.8" transform="rotate(-90 122.3 151.8)">PB2</text>
<text x="124.8" y="151.8" transform="rotate(-90 124.8 151.8)">PB1</text>
<text x="127.4" y="151.8" transform="rotate(-90 127.4 151.8)">PB0</text>
<text x="132.5" y="154.1" transform="rotate(-90 132.5 154.1)">XTAL1</text>
<text x="135" y="153.4" transform="rotate(-90 135 153.4)">AREF</text>
<text x="140.1" y="153.4" transform="rotate(-90 140.1 153.4)">~PEN</text>
<text x="145.2" y="152.3" transform="rotate(-90 145.2 152.3)">VCC</text>
<text x="147.7" y="154.6" transform="rotate(-90 147.7 154.6)">VCC_2</text>
<text x="150.2" y="153.5" transform="rotate(-90 150.2 153.5)">AVCC</text>
<text x="161.8" y="155.8" transform="rotate(-90 161.8 155.8)">5</text>
<text x="164.3" y="155.8" transform="rotate(-90 164.3 155.8)">3</text>
<text x="166.9" y="155.8" transform="rotate(-90 166.9 155.8)">1</text>
<text x="137.5" y="156.1" transform="rotate(-90 137.5 156.1)">~RESET</text>
<text x="161.8" y="164.2" transform="rotate(-90 161.8 164.2)">6</text>
<text x="164.3" y="164.2" transform="rotate(-90 164.3 164.2)">4</text>
<text x="166.9" y="164.2" transform="rotate(-90 166.9 164.2)">2</text>
<text x="63.9" y="173.6" transform="rotate(-90 63.9 173.6)">PG1</text>
<text x="66.4" y="173.6" transform="rotate(-90 66.4 173.6)">PG0</text>
<text x="71.5" y="173.6" transform="rotate(-90 71.5 173.6)">TOSC2/PG3</text>
<text x="74" y="173.6" transform="rotate(-90 74 173.6)">TOSC1/PG4</text>
<text x="76.6" y="173.6" transform="rotate(-90 76.6 173.6)">PG2</text>
<text x="81.7" y="173.6" transform="rotate(-90 81.7 173.6)">PF7</text>
<text x="84.2" y="173.6" transform="rotate(-90 84.2 173.6)">PF6</text>
<text x="86.7" y="173.6" transform="rotate(-90 86.7 173.6)">PF5</text>
<text x="89.3" y="173.6" transform="rotate(-90 89.3 173.6)">PF4</text>
<text x="91.8" y="173.6" transform="rotate(-90 91.8 173.6)">PF3</text>
<text x="94.4" y="173.6" transform="rotate(-90 94.4 173.6)">PF2</text>
<text x="96.9" y="173.6" transform="rotate(-90 96.9 173.6)">PF1</text>
<text x="99.4" y="173.6" transform="rotate(-90 99.4 173.6)">PF0</text>
<text x="104.5" y="173.6" transform="rotate(-90 104.5 173.6)">PE7</text>
<text x="107.1" y="173.6" transform="rotate(-90 107.1 173.6)">PE6</text>
<text x="109.6" y="173.6" transform="rotate(-90 109.6 173.6)">PE5</text>
<text x="112.1" y="173.6" transform="rotate(-90 112.1 173.6)">PE4</text>
<text x="114.7" y="173.6" transform="rotate(-90 114.7 173.6)">PE3</text>
<text x="117.2" y="173.6" transform="rotate(-90 117.2 173.6)">PE2</text>
<text x="119.8" y="173.6" transform="rotate(-90 119.8 173.6)">PE1</text>
<text x="122.3" y="173.6" transform="rotate(-90 122.3 173.6)">PE0</text>
<text x="127.4" y="173.6" transform="rotate(-90 127.4 173.6)">PA7</text>
<text x="129.9" y="173.6" transform="rotate(-90 129.9 173.6)">PA6</text>
<text x="132.5" y="173.6" transform="rotate(-90 132.5 173.6)">PA5</text>
<text x="135" y="173.6" transform="rotate(-90 135 173.6)">PA4</text>
<text x="137.5" y="173.6" transform="rotate(-90 137.5 173.6)">PA3</text>
<text x="140.1" y="173.6" transform="rotate(-90 140.1 173.6)">PA2</text>
<text x="142.6" y="173.6" transform="rotate(-90 142.6 173.6)">PA1</text>
<text x="145.2" y="173.6" transform="rotate(-90 145.2 173.6)">PA0</text>
<text x="150.2" y="173.6" transform="rotate(-90 150.2 173.6)">XTAL2</text>
<text x="103.4" y="179.4" transform="rotate(-90 103.4 179.4)">9</text>
<text x="105.9" y="179.4" transform="rotate(-90 105.9 179.4)">8</text>
<text x="108.5" y="179.4" transform="rotate(-90 108.5 179.4)">7</text>
<text x="111" y="179.4" transform="rotate(-90 111 179.4)">6</text>
<text x="113.6" y="179.4" transform="rotate(-90 113.6 179.4)">5</text>
<text x="116.1" y="179.4" transform="rotate(-90 116.1 179.4)">4</text>
<text x="118.6" y="179.4" transform="rotate(-90 118.6 179.4)">3</text>
<text x="121.2" y="179.4" transform="rotate(-90 121.2 179.4)">2</text>
<text x="62.8" y="180.6" transform="rotate(-90 62.8 180.6)">34</text>
<text x="65.3" y="180.6" transform="rotate(-90 65.3 180.6)">33</text>
<text x="70.4" y="180.6" transform="rotate(-90 70.4 180.6)">18</text>
<text x="72.9" y="180.6" transform="rotate(-90 72.9 180.6)">19</text>
<text x="75.5" y="180.6" transform="rotate(-90 75.5 180.6)">43</text>
<text x="80.5" y="180.6" transform="rotate(-90 80.5 180.6)">54</text>
<text x="83.1" y="180.6" transform="rotate(-90 83.1 180.6)">55</text>
<text x="85.6" y="180.6" transform="rotate(-90 85.6 180.6)">56</text>
<text x="88.2" y="180.6" transform="rotate(-90 88.2 180.6)">57</text>
<text x="90.7" y="180.6" transform="rotate(-90 90.7 180.6)">58</text>
<text x="93.2" y="180.6" transform="rotate(-90 93.2 180.6)">59</text>
<text x="95.8" y="180.6" transform="rotate(-90 95.8 180.6)">60</text>
<text x="98.3" y="180.6" transform="rotate(-90 98.3 180.6)">61</text>
<text x="126.3" y="180.6" transform="rotate(-90 126.3 180.6)">44</text>
<text x="128.8" y="180.6" transform="rotate(-90 128.8 180.6)">45</text>
<text x="131.3" y="180.6" transform="rotate(-90 131.3 180.6)">46</text>
<text x="133.9" y="180.6" transform="rotate(-90 133.9 180.6)">47</text>
<text x="136.4" y="180.6" transform="rotate(-90 136.4 180.6)">48</text>
<text x="139" y="180.6" transform="rotate(-90 139 180.6)">49</text>
<text x="141.5" y="180.6" transform="rotate(-90 141.5 180.6)">50</text>
<text x="144" y="180.6" transform="rotate(-90 144 180.6)">51</text>
<text x="149.1" y="180.6" transform="rotate(-90 149.1 180.6)">23</text>
<text x="129.9" y="227.7" transform="rotate(-90 129.9 227.7)">2</text>
<text x="132.5" y="227.7" transform="rotate(-90 132.5 227.7)">1</text>
<text x="142.6" y="227.7" transform="rotate(-90 142.6 227.7)">2</text>
<text x="145.2" y="227.7" transform="rotate(-90 145.2 227.7)">1</text>
</g>
<g font-size="1.8" fill="#808080">
<text x="123.3" y="94.6" transform="rotate(-90 123.3 94.6)">U$1</text>
<text x="136" y="94.6" transform="rotate(-90 136 94.6)">JST-PH_3-PIN_HEADER</text>
</g>
</svg>
